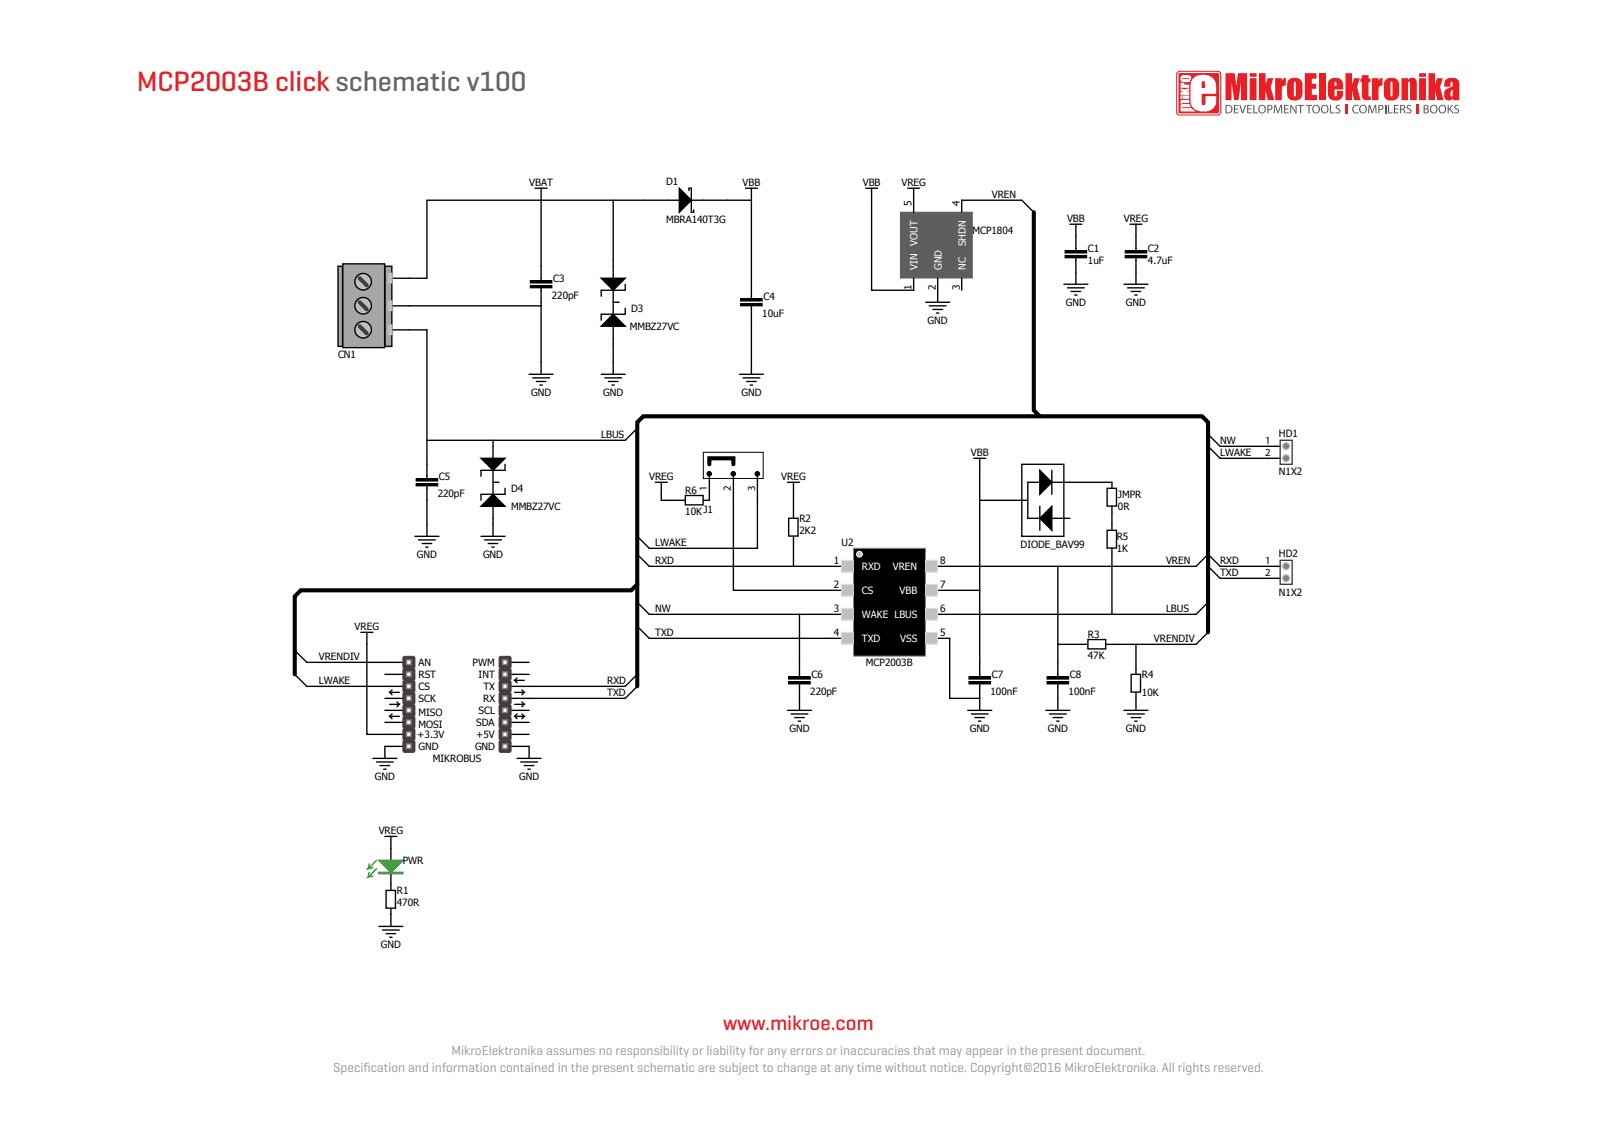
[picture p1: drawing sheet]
<svg xmlns="http://www.w3.org/2000/svg" width="297mm" height="210mm" viewBox="0 0 297 210" stroke-linecap="round" stroke-linejoin="round" font-family="sans-serif">
<!-- layer: Layer 1 -->
<g fill="#ed1d24">
<path d="M218.9 13.4l.5-.2h7a.69 .69 0 0 1 .7 .7v6.9a.69 .69 0 0 1-.7 .7h-7a.69 .69 0 0 1-.7-.7v-6.9z"/>
<path d="M227.9 13.6h1.7l.3 2.4 .3-2.4h1.7v5h-1.1v-3.3l-.5 3.3h-.8l-.4-3.3v3.3h-1.2z"/>
<path d="M234.1 13.6h1.3v2.1l.4-1.2h1l-.5 1.7 .7 2.4h-1.2l-.4-1.8v1.8h-1.3z"/>
<path d="M237.1 14.5h1.3l-.1 .6a.92 .92 0 0 1 .8-.6v1.4l-.5 .1-.2 .3v2.3h-1.3z"/>
<path d="M242.7 13.6h2.1v1h-.8v1h.8v.9h-.8v1.1h.9v1h-2.2z"/>
<path d="M245.2 13.6h1.3v5h-1.3z"/>
<path d="M250.2 13.6h1.2v2.1l.4-1.2h1.1l-.5 1.7 .6 2.4h-1.2l-.4-1.8v1.8h-1.2z"/>
<path d="M253.3 14h1.2v.6h.4v.7h-.4v2.2l.1 .4 .3 .1v.6h-.5a.92 .92 0 0 1-1-.2 .92 .92 0 0 1-.1-1v-2.1h-.3v-.7h.3z"/>
<path d="M255.1 14.5h1.3l-.1 .6a.93 .93 0 0 1 .8-.6v1.4l-.5 .1-.2 .3v2.3h-1.3z"/>
<path d="M260.6 14.5h1.3v.4a.91 .91 0 0 1 1.2-.3 .91 .91 0 0 1 .4 1.2v2.8h-1.3v-3.2l-.1-.2-.2 .2v3.2h-1.3z"/>
<path d="M265.6 13.6h1.3v2.1l.4-1.2h1l-.5 1.7 .7 2.4h-1.2l-.4-1.8v1.8h-1.3z"/>
<path d="M232.4 13.6h1.3v.7h-1.3zM232.4 14.5h1.3v4.1h-1.3z"/>
<path d="M239.7 14.8a1.46 1.46 0 0 1 1.7-.3 1.46 1.46 0 0 1 .8 1.5v1a1.48 1.48 0 0 1-1 1.7 1.48 1.48 0 0 1-1.8-.8v-2.2l.1-.5zM240.7 15.2l-.1 2.3v.4l.2 .1 .2-.2v-2.1l-.1-.4z"/>
<path d="M247.4 14.8a1.5 1.5 0 0 1 1.6-.2 1.5 1.5 0 0 1 .8 1.5v.6h-1.6v1.2h.4v-1h1.2a1.45 1.45 0 0 1-1.3 1.8 1.45 1.45 0 0 1-1.6-1.6l.1-1.8zM248.3 15.2l-.1 .8h.3v-.7z"/>
<path d="M257.7 14.8a1.46 1.46 0 0 1 1.7-.3 1.46 1.46 0 0 1 .8 1.5v1a1.48 1.48 0 0 1-1 1.7 1.48 1.48 0 0 1-1.8-.8v-2.2l.1-.5zM258.7 15.2l-.1 2.3v.4l.2 .1 .2-.2v-2.1l-.1-.4z"/>
<path d="M263.9 13.6h1.3v.7h-1.3zM263.9 14.5h1.3v4.1h-1.3z"/>
<path d="M269 14.8a1.47 1.47 0 0 1 2.4 .6v3.2h-1.2v-.3a.91 .91 0 0 1-1.2 .3 .91 .91 0 0 1-.4-1.2l.1-.6 .8-.4a.67 .67 0 0 0 .6-.4 .67 .67 0 0 0-.1-.8l-.2 .1v.8h-1.2v-.8zM270 16.8a.86 .86 0 0 0 0 1.2l.2-.2v-1.1z"/>
</g>
<g fill="#fff">
<path d="M219.2 13.4l-.3 .5 .1 7.2 .4 .2 7.3-.1 .2-.4v-7.2l-.5-.2zM219.3 13.6h7.1l.3 .1v7.1l-.1 .2-7.2 .1-.2-.2v-7z"/>
<path d="M219.6 17.8v.6h.2v-.6zM219.5 15.4l.3 .4h-.2v.5h1.6v-.6h-.9l-.1-.3zM220 17.8v.6h1.2v-.6zM219.6 16.4v.5l.5 .2h-.5v.6h1.6v-.6h-.6l.6-.2v-.5l-.9 .2zM219.7 18.6l-.2 .4 .2 .4-.2 .3 .2 .4h-.1v.6h2.8l-.8-.6h-1.7v-.2h1.6l-.2-.6-1.4-.1 1.3-.1v-.5zM219.7 14.1a.74 .74 0 0 0-.1 .9 .74 .74 0 0 0 .9 .3l.8-.1a.8 .8 0 0 0 .1-1.1l-1.2-.1zM219.9 14.6h1.3l-1.1 .1z"/>
<path d="M222 14.5a2.77 2.77 0 0 1 4 .6l.2 1v1.4h-2.7v2a.35 .35 0 0 0 .4 .1 .35 .35 0 0 0 .3-.3v-1.4h2a2.28 2.28 0 0 1-1.5 2.8 2.47 2.47 0 0 1-3.2-1.5l-.1-3.3 .2-1zM223.5 15.2v1.2h.6l-.1-1.2-.2-.1z"/>
</g>
<g fill="#ed1d24">
<path d="M250.3 19.5h.4v1.7h-.4z"/>
<path d="M263.4 19.5h.4v1.7h-.4z"/>
</g>
<g fill="#58595b">
<path d="M229.5 19.5h.8v.2h-.6v.5h.6v.1h-.6v.6h.7v.2h-.9z"/>
<path d="M230.5 19.5h.2l.4 1.4 .4-1.4h.3l-.6 1.6h-.2z"/>
<path d="M231.9 19.5h.9v.2h-.7v.5h.6v.1h-.6v.6h.7v.2h-.9z"/>
<path d="M233.1 19.5h.2v1.4h.7v.2h-.9z"/>
<path d="M237 19.5h.3l.4 1.3 .4-1.3h.3l.1 1.6h-.2l-.1-1.4-.5 1.4h-.1l-.4-1.4-.1 1.4h-.2z"/>
<path d="M238.8 19.5h.9v.2h-.7v.5h.6v.1h-.6v.6h.7v.2h-.9z"/>
<path d="M240 19.5h.2l.8 1.3-.1-1.3h.2v1.6h-.2l-.8-1.3v1.3h-.1z"/>
<path d="M241.3 19.5h1.2v.2h-.5v1.4h-.2v-1.4h-.5z"/>
<path d="M242.9 19.5h1.1v.2h-.5v1.4h-.2v-1.4h-.4z"/>
<path d="M247.3 19.5h.2v1.4h.7v.2h-.9z"/>
<path d="M248.5 19.7l.4-.2 .3 .1v.1h-.3l-.3 .1v.2l.3 .2a.46 .46 0 0 1 .4 .4 .46 .46 0 0 1-.2 .4h-.7v-.2l.4 .1 .3-.1v-.3l-.3-.1a.45 .45 0 0 1-.3-.7z"/>
<path d="M251.7 19.7l.6-.2 .4 .1-.1 .1a.64 .64 0 0 0-.9 .6 .64 .64 0 0 0 .9 .6l.1 .1a.82 .82 0 0 1-1.1-.2 .82 .82 0 0 1 .1-1.1z"/>
<path d="M254.5 19.5h.3l.4 1.3 .5-1.3h.2l.1 1.6h-.2v-1.4l-.5 1.4h-.2l-.4-1.4-.1 1.4h-.2z"/>
<path d="M257.6 19.5h.2v1.6h-.2z"/>
<path d="M258.1 19.5h.2v1.4h.7v.2h-.9z"/>
<path d="M259.2 19.5h.9v.2h-.7v.5h.6v.1h-.6v.6h.7v.2h-.9z"/>
<path d="M261.6 19.7l.5-.2 .3 .1v.1h-.3l-.3 .1v.2l.3 .2a.46 .46 0 0 1 .4 .4 .46 .46 0 0 1-.2 .4h-.7v-.2l.4 .1 .3-.1v-.3l-.3-.1a.45 .45 0 0 1-.4-.7z"/>
<path d="M269.2 19.5h.2v.8l.6-.8h.3l-.6 .7 .6 .9h-.2l-.5-.8-.2 .2v.6h-.2z"/>
<path d="M270.5 19.7l.4-.2 .4 .1-.1 .1h-.3l-.2 .1v.2l.3 .2a.46 .46 0 0 1 .3 .4 .46 .46 0 0 1-.2 .4h-.7l.1-.2 .3 .1 .3-.1v-.3l-.2-.1a.45 .45 0 0 1-.4-.7z"/>
<path d="M227.9 19.5a.85 .85 0 0 1 1.2 .3 .85 .85 0 0 1-.3 1.2l-.9 .1zM228.1 19.7v1.2a.66 .66 0 0 0 .9-.6 .66 .66 0 0 0-.9-.6z"/>
<path d="M234 20.3a.76 .76 0 0 1 1.5 0 .76 .76 0 0 1-1.5 0zM234.3 19.9a.58 .58 0 0 0 0 .8 .58 .58 0 0 0 .8 .1 .58 .58 0 0 0 .1-.9 .58 .58 0 0 0-.9 0z"/>
<path d="M235.7 19.5a.58 .58 0 0 1 .7 .1 .58 .58 0 0 1 .1 .7l-.6 .2v.6h-.2zM235.9 19.7l.1 .6a.37 .37 0 0 0 .5-.3 .39 .39 0 0 0-.6-.3z"/>
<path d="M244 20.3a.76 .76 0 0 1 1.5 0 .76 .76 0 0 1-1.5 0zM244.4 19.9a.58 .58 0 0 0-.1 .8 .58 .58 0 0 0 .8 .1 .58 .58 0 0 0 .1-.9 .58 .58 0 0 0-.8 0z"/>
<path d="M245.6 20.3a.76 .76 0 0 1 1.5 0 .76 .76 0 0 1-1.5 0zM246 19.9a.58 .58 0 0 0-.1 .8 .58 .58 0 0 0 .8 .1 .58 .58 0 0 0 .1-.9 .58 .58 0 0 0-.8 0z"/>
<path d="M252.7 20.3a.8 .8 0 0 1 1.6 0 .8 .8 0 0 1-1.6 0zM253.1 19.9a.58 .58 0 0 0-.1 .8 .58 .58 0 0 0 .9 .1 .58 .58 0 0 0 0-.9 .58 .58 0 0 0-.8 0z"/>
<path d="M256.3 19.5a.58 .58 0 0 1 .8 .1 .58 .58 0 0 1 .1 .7l-.7 .2v.6h-.2zM256.5 19.7l.1 .6a.38 .38 0 0 0 .5-.3 .39 .39 0 0 0-.6-.3z"/>
<path d="M260.4 19.5a.55 .55 0 0 1 .7 0 .55 .55 0 0 1 .1 .7l-.2 .1 .4 .8a.46 .46 0 0 1-.4-.6l-.4-.1v.7h-.2zM260.6 19.7v.6a.37 .37 0 0 0 .4-.1 .37 .37 0 0 0 .1-.4z"/>
<path d="M264.8 19.5a.52 .52 0 0 1 .6 0 .52 .52 0 0 1 .2 .7h-.2a.47 .47 0 0 1 .3 .7 .47 .47 0 0 1-.6 .2h-.3zM265 19.7v.5l.4-.1v-.3zM265 20.3v.6h.3l.2-.3a.43 .43 0 0 0-.5-.3z"/>
<path d="M265.9 20.3a.76 .76 0 0 1 1.5 0 .76 .76 0 0 1-1.5 0zM266.3 19.9a.58 .58 0 0 0-.1 .8 .58 .58 0 0 0 .8 .1 .58 .58 0 0 0 .1-.9 .58 .58 0 0 0-.8 0z"/>
<path d="M267.5 20.3a.76 .76 0 0 1 1.5 0 .76 .76 0 0 1-1.5 0zM267.9 19.9a.58 .58 0 0 0-.1 .8 .58 .58 0 0 0 .8 .1 .58 .58 0 0 0 .1-.9 .58 .58 0 0 0-.8 0z"/>
</g>
<g fill="none" stroke="#000" stroke-width=".25">
<path d="M99.5 35h2.2M100.6 35v2.2M119.6 37.2h6.7M126.3 35l2.3 2.2-2.3 2.3zM128.1 35.5v-.5h.5v4.5h.4v-.5M128.6 37.2h6.7M138.6 35h2.3M139.7 35v2.2M161 35h2.2M162.1 35v2.2M168.8 35h2.2M169.9 35v2.2"/>
<path d="M71.6 56.9h4.4M100.6 49.5v2.7M100.6 53.5v2.7M139.7 52.9v2.7M139.7 56.9v2.7M197.8 52.9h4.5M198.5 53.5h3.1M199.2 54.2h1.8M199.9 54.9h.4M200.1 43.9v2.7M200.1 48v4.9M211.3 43.9v2.7"/>
<path d="M211.3 48v2.6M71.6 61.4h4.4"/>
</g>
<path d="M98.6 52.4h4M98.6 53.3h4M137.7 55.8h4.1M137.7 56.7h4.1M198.1 46.8h4M198.1 47.7h4M209.2 46.8h4.1M209.2 47.7h4.1" fill="none" stroke="#000" stroke-width=".45"/>
<path d="M98.6 52.2h4v.4h-4zM98.6 53.1h4v.4h-4zM137.7 55.6h4.1v.4h-4.1zM137.7 56.4h4.1v.5h-4.1zM198.1 46.6h4v.5h-4zM198.1 47.5h4v.5h-4zM209.2 46.6h4.1v.5h-4.1zM209.2 47.5h4.1v.5h-4.1z" fill="none" stroke="#000" stroke-width=".19"/>
<path d="M126.3 35l2.3 2.2-2.3 2.3z" fill="#000"/>
<g fill="#a6a6a6" stroke="#000" stroke-width=".25">
<path d="M62.9 49.5h.8v14.9h-.8z"/>
<path d="M71.6 49.5h1.3v14.9h-1.3z"/>
<path d="M63.8 49.1h7.7v15.6h-7.7z"/>
</g>
<g fill="#c0c0c0" stroke="#000" stroke-width=".25">
<circle cx="67.5" cy="56.9" r="1.54"/>
<circle cx="67.5" cy="61.3" r="1.54"/>
</g>
<path d="M66.9 56.2l1.3 1.4M66.9 60.7l1.3 1.3" fill="none" stroke="#443c3e" stroke-width=".76"/>
<g fill="#c0c0c0" stroke="#c0c0c0" stroke-width=".25">
<path d="M72.2 56h.7v1.7h-.7z"/>
<path d="M72.2 60.5h.7v1.7h-.7z"/>
</g>
<circle cx="67.5" cy="52.4" r="1.54" fill="#c0c0c0" stroke="#000" stroke-width=".25"/>
<path d="M66.9 51.8l1.3 1.3" fill="none" stroke="#443c3e" stroke-width=".76"/>
<g fill="none" stroke="#000" stroke-width=".25">
<path d="M100.6 37.2h-21.2v14.6h-6.3M114 37.2v14.6M119.6 37.2h-19v12.3M135.3 37.2h4.4v15.7M100.6 56.9v12.7M111.8 51.8h4.5l-2.3 2.2zM114 54v4.5M114 56.2h1.2M116.3 57.3v1.2h-4.5v1.1M116.3 52.9v1.1h-4.5v1.1M139.7 59.6v10M98.4 69.6h4.5"/>
<path d="M99.1 70.3h3.1M99.7 71h1.8M100.4 71.6h.5M111.8 60.7l2.2-2.2 2.3 2.2zM111.8 69.6h4.5M112.5 70.3h3.1M113.1 71h1.8M113.8 71.6h.5M114 60.7v8.9M137.5 69.6h4.5M138.2 70.3h3.1M138.8 71h1.8"/>
<path d="M139.5 71.6h.5M77.2 99.8h4.4M79.4 86.4v2.6M79.4 90.4v9.4M89.5 94.2l2.2-2.3 2.2 2.3zM89.5 85.2h4.4l-2.2 2.3zM89.5 99.8h4.4M91.7 81.9v3.3M91.7 87.5v4.4M91.7 94.2v5.6M91.7 89.7h1.1M93.9 90.8v1.1h-4.4v1.2"/>
<path d="M93.9 86.4v1.1h-4.4v1.1M77.8 100.4h3.2M78.5 101.1h1.8M79.2 101.8h.4M90.1 100.4h3.2M90.8 101.1h1.8M91.5 101.8h.4M71.6 123.2h3.3M71.6 125.4h3.3M71.6 127.7h3.3M71.6 129.9h3.3M71.6 132.1h3.3"/>
<path d="M71.6 134.4h3.3M71.6 136.6h3.3M71.6 138.8h3.3M95 123.2h3.4M95 125.4h3.4M95 127.7h3.4M95 129.9h3.4M95 132.1h3.4M95 134.4h3.4M95 136.6h3.4M95 138.8h3.4"/>
</g>
<path d="M72.2 50.9h.7v1.7h-.7z" fill="#c0c0c0" stroke="#c0c0c0" stroke-width=".25"/>
<path d="M111.8 51.8h4.5l-2.3 2.2zM111.8 60.7l2.2-2.2 2.3 2.2zM89.5 85.2h4.4l-2.2 2.3zM89.5 94.2l2.2-2.3 2.2 2.3z" fill="#000"/>
<path d="M77.4 89.3h4M77.4 90.2h4" fill="none" stroke="#000" stroke-width=".45"/>
<path d="M77.4 89h4v.5h-4zM77.4 89.9h4v.5h-4z" fill="none" stroke="#000" stroke-width=".19"/>
<path d="M75.2 122.1h1.7l.3 .2v1.8l-.3 .2h-1.7l-.3-.2v-1.8z" fill-rule="evenodd" fill="#443c3e"/>
<path d="M74.9 122.3l.3-.2h1.7l.3 .2v1.8l-.3 .2h-1.7l-.3-.2z" fill="none" stroke="#443c3e" stroke-width=".19"/>
<path d="M75.2 124.3h1.7l.3 .2v1.8l-.3 .2h-1.7l-.3-.2v-1.8z" fill-rule="evenodd" fill="#443c3e"/>
<path d="M74.9 124.5l.3-.2h1.7l.3 .2v1.8l-.3 .2h-1.7l-.3-.2z" fill="none" stroke="#443c3e" stroke-width=".19"/>
<g fill="#fff" stroke="#808080" stroke-width=".25">
<path d="M75.6 122.8h.9v.8h-.9z"/>
<path d="M75.6 125h.9v.8h-.9z"/>
</g>
<path d="M75.2 126.5h1.7l.3 .3v1.8l-.3 .2h-1.7l-.3-.2v-1.8z" fill-rule="evenodd" fill="#443c3e"/>
<path d="M74.9 126.8l.3-.3h1.7l.3 .3v1.8l-.3 .2h-1.7l-.3-.2z" fill="none" stroke="#443c3e" stroke-width=".19"/>
<path d="M74.9 129l.3-.2h1.7l.3 .2v1.8l-.3 .2h-1.7l-.3-.2z" fill-rule="evenodd" fill="#443c3e"/>
<path d="M74.9 129l.3-.2h1.7l.3 .2v1.8l-.3 .2h-1.7l-.3-.2z" fill="none" stroke="#443c3e" stroke-width=".19"/>
<g fill="#fff" stroke="#808080" stroke-width=".25">
<path d="M75.6 127.2h.9v.9h-.9z"/>
<path d="M75.6 129.5h.9v.8h-.9z"/>
</g>
<path d="M75.2 131h1.7l.3 .2v1.8l-.3 .2h-1.7l-.3-.2v-1.8z" fill-rule="evenodd" fill="#443c3e"/>
<path d="M74.9 131.2l.3-.2h1.7l.3 .2v1.8l-.3 .2h-1.7l-.3-.2z" fill="none" stroke="#443c3e" stroke-width=".19"/>
<path d="M75.2 133.2h1.7l.3 .3v1.8l-.3 .2h-1.7l-.3-.2v-1.8z" fill-rule="evenodd" fill="#443c3e"/>
<path d="M74.9 133.5l.3-.3h1.7l.3 .3v1.8l-.3 .2h-1.7l-.3-.2z" fill="none" stroke="#443c3e" stroke-width=".19"/>
<g fill="#fff" stroke="#808080" stroke-width=".25">
<path d="M75.6 131.7h.9v.8h-.9z"/>
<path d="M75.6 133.9h.9v.9h-.9z"/>
</g>
<path d="M75.2 135.5h1.7l.3 .2v1.8l-.3 .2h-1.7l-.3-.2v-1.8z" fill-rule="evenodd" fill="#443c3e"/>
<path d="M74.9 135.7l.3-.2h1.7l.3 .2v1.8l-.3 .2h-1.7l-.3-.2z" fill="none" stroke="#443c3e" stroke-width=".19"/>
<path d="M75.2 137.7h1.7l.3 .2v1.8l-.3 .2h-1.7l-.3-.2v-1.8z" fill-rule="evenodd" fill="#443c3e"/>
<path d="M74.9 137.9l.3-.2h1.7l.3 .2v1.8l-.3 .2h-1.7l-.3-.2z" fill="none" stroke="#443c3e" stroke-width=".19"/>
<g fill="#fff" stroke="#808080" stroke-width=".25">
<path d="M75.6 136.2h.9v.8h-.9z"/>
<path d="M75.6 138.4h.9v.8h-.9z"/>
</g>
<path d="M93 122.1h1.8l.2 .2v1.8l-.2 .2h-1.8l-.2-.2v-1.8z" fill-rule="evenodd" fill="#443c3e"/>
<path d="M92.8 122.3l.2-.2h1.8l.2 .2v1.8l-.2 .2h-1.8l-.2-.2z" fill="none" stroke="#443c3e" stroke-width=".19"/>
<path d="M93 124.3h1.8l.2 .2v1.8l-.2 .2h-1.8l-.2-.2v-1.8z" fill-rule="evenodd" fill="#443c3e"/>
<path d="M93 124.3h1.8l.2 .2v1.8l-.2 .2h-1.8l-.2-.2v-1.8z" fill="none" stroke="#443c3e" stroke-width=".19"/>
<g fill="#fff" stroke="#808080" stroke-width=".25">
<path d="M93.5 122.8h.8v.8h-.8z"/>
<path d="M93.5 125h.8v.8h-.8z"/>
</g>
<path d="M93 126.5h1.8l.2 .3v1.8l-.2 .2h-1.8l-.2-.2v-1.8z" fill-rule="evenodd" fill="#443c3e"/>
<path d="M92.8 126.8l.2-.3h1.8l.2 .3v1.8l-.2 .2h-1.8l-.2-.2z" fill="none" stroke="#443c3e" stroke-width=".19"/>
<path d="M92.8 129l.2-.2h1.8l.2 .2v1.8l-.2 .2h-1.8l-.2-.2z" fill-rule="evenodd" fill="#443c3e"/>
<path d="M92.8 129l.2-.2h1.8l.2 .2v1.8l-.2 .2h-1.8l-.2-.2z" fill="none" stroke="#443c3e" stroke-width=".19"/>
<g fill="#fff" stroke="#808080" stroke-width=".25">
<path d="M93.5 127.2h.8v.9h-.8z"/>
<path d="M93.5 129.5h.8v.8h-.8z"/>
</g>
<path d="M93 131h1.8l.2 .2v1.8l-.2 .2h-1.8l-.2-.2v-1.8z" fill-rule="evenodd" fill="#443c3e"/>
<path d="M92.8 131.2l.2-.2h1.8l.2 .2v1.8l-.2 .2h-1.8l-.2-.2z" fill="none" stroke="#443c3e" stroke-width=".19"/>
<path d="M93 133.2h1.8l.2 .3v1.8l-.2 .2h-1.8l-.2-.2v-1.8z" fill-rule="evenodd" fill="#443c3e"/>
<path d="M93 133.2h1.8l.2 .3v1.8l-.2 .2h-1.8l-.2-.2v-1.8z" fill="none" stroke="#443c3e" stroke-width=".19"/>
<g fill="#fff" stroke="#808080" stroke-width=".25">
<path d="M93.5 131.7h.8v.8h-.8z"/>
<path d="M93.5 133.9h.8v.9h-.8z"/>
</g>
<path d="M93 135.5h1.8l.2 .2v1.8l-.2 .2h-1.8l-.2-.2v-1.8z" fill-rule="evenodd" fill="#443c3e"/>
<path d="M92.8 135.7l.2-.2h1.8l.2 .2v1.8l-.2 .2h-1.8l-.2-.2z" fill="none" stroke="#443c3e" stroke-width=".19"/>
<path d="M93 137.7h1.8l.2 .2v1.8l-.2 .2h-1.8l-.2-.2v-1.8z" fill-rule="evenodd" fill="#443c3e"/>
<path d="M93 137.7h1.8l.2 .2v1.8l-.2 .2h-1.8l-.2-.2v-1.8z" fill="none" stroke="#443c3e" stroke-width=".19"/>
<g fill="#fff" stroke="#808080" stroke-width=".25">
<path d="M93.5 136.2h.8v.8h-.8z"/>
<path d="M93.5 138.4h.8v.8h-.8z"/>
</g>
<g fill="none" stroke="#000" stroke-width=".25">
<path d="M67.1 117.6h2.2M68.2 117.6v19h3.4M57.1 127.7h14.5M57.1 123.2h14.5M71.6 138.8v2.3M72.5 131h1.8l-.5 .5M72.9 132.8l-.4 .4M72.9 128.3l-.4 .5M73.8 130.6l.5 .4M74.3 133.2h-1.8l.4 .5M74.3 128.8h-1.8l.4 .4M95.7 128.8h1.8l-.4 .4"/>
<path d="M95.7 131h1.8l-.4 .5M95.7 133.2h1.8l-.4 .5M95.7 133.2l.5 .5M96.2 132.8l-.5 .4M96.2 126.1l-.5 .4M97.1 128.3l.4 .5M97.1 130.6l.4 .4M97.1 132.8l.4 .4M97.5 126.5h-1.8l.5 .5M98.4 138.8v2.3M98.4 127.7h17.9M98.4 129.9h17.9"/>
<path d="M69.3 141.1h4.5M70 141.7h3.1M70.7 142.4h1.8M71.4 143.1h.4M72.7 157.8v2.2M96.2 141.1h4.4M96.8 141.7h3.2M97.5 142.4h1.8M98.2 143.1h.4M71.8 165.6h1.7v3.3h-1.7zM72.7 162.3v3.3M72.7 169v1.1"/>
</g>
<path d="M70.5 162.4h4.4" fill="none" stroke="#00bf00" stroke-width=".22"/>
<path d="M70.5 162.3h4.4v.2h-4.4z" fill="none" stroke="#00bf00" stroke-width=".25"/>
<path d="M70.5 160h4.4l-2.2 2.3z" fill="#00bf00"/>
<path d="M68.7 162.3l-.3 .9M68.7 160.7l-.3 .9M70 161.6l-1.6 1.6 .9-.3M70 160l-1.6 1.6 .9-.2M70.5 160h4.4l-2.2 2.3z" fill="none" stroke="#00bf00" stroke-width=".25"/>
<g fill="none" stroke="#000" stroke-width=".25">
<path d="M154.3 118.7h4.4M154.3 114.3h4.4M154.3 109.8h4.4M154.3 105.3h4.4M172.1 118.7h4.5M172.1 114.3h4.5M172.1 109.8h4.5M172.1 105.3h4.5M71.6 155.6h2.2M72.7 155.6v2.2M70.5 172.3h4.4M71.1 173h3.2"/>
<path d="M71.8 173.7h1.8M72.5 174.3h.4M72.7 170.1v2.2"/>
</g>
<path d="M158.7 102h13.4v20h-13.4z" fill="#000" stroke="#808080" stroke-width=".19"/>
<g fill="#c0c0c0" stroke="#e5dec5" stroke-width=".19">
<path d="M156.5 117.6h2.2v2.2h-2.2z"/>
<path d="M156.5 113.2h2.2v2.1h-2.2z"/>
<path d="M156.5 108.7h2.2v2.2h-2.2z"/>
<path d="M156.5 104.2h2.2v2.2h-2.2z"/>
<path d="M172.1 104.2h2.2v2.2h-2.2z"/>
<path d="M172.1 108.7h2.2v2.2h-2.2z"/>
<path d="M172.1 113.2h2.2v2.1h-2.2z"/>
<path d="M172.1 117.6h2.2v2.2h-2.2z"/>
</g>
<circle cx="159.8" cy="103.1" r=".54" fill="#c0c0c0" stroke="#fff" stroke-width=".19"/>
<g fill="none" stroke="#000" stroke-width=".25">
<path d="M162.1 37.2v16.8h7.8v-2.2M169.9 37.2v2.3M192.3 39.5l-2.3-2.3h-11.1v2.3M100.6 56.2v.7h-24.6M172.1 56.2h4.5M172.8 56.9h3.1M173.5 57.6h1.8M174.2 58.2h.4M174.4 51.8v4.4M178.9 51.8v2.2M199 41.7h2.2M200.1 41.7v2.2"/>
<path d="M209 52.9h4.5M209.7 53.5h3.1M210.1 41.7h2.3M210.4 54.2h1.8M211 54.9h.5M211.3 41.7v2.2M211.3 50.6v2.3M76 61.4h3.4v25M118.5 79.7l-2.2 2.2h-36.9M121.9 89.7h2.2M123 89.7v3.4h4.5M127.5 92.2h3.3v1.7h-3.3z"/>
<path d="M131.9 88.6v4.5h-1.1M136.4 88.6v21.2h17.9M140.9 88.6v13.4h-20.2l-2.2-2.2M146.4 89.7h2.3M146.7 96.4h1.7v3.3h-1.7zM147.6 89.7v6.7M147.6 99.8v5.5M181.1 85.2h2.2M182.2 93.1h8.9M182.2 85.2v24.6h-5.6M190 86.4h7.8v13.4h-7.8zM193.4 87.5l2.2 2.2-2.2 2.2z"/>
<path d="M193.4 96.4l2.2-2.2v4.4zM193.4 94.2v4.4M193.4 89.7h-2.3v6.7h2.3M195.6 96.4h3.4M195.6 89.7h11.2v1.1M195.6 87.5v4.4M205.9 98.6h1.7v3.3h-1.7zM205.9 90.8h1.7v3.3h-1.7zM206.8 94.2v4.4M224.7 83l2.2 2.2h11.2M224.7 80.8l2.2 2.2h11.2M118.5 103.1l2.2 2.2h33.6"/>
<path d="M118.5 116.5l2.2 2.2h33.6M118.5 112l2.2 2.3h28M154.3 114.3h-5.6v11.6M176.6 105.3h20.1v14.6M176.6 118.7v11.2h5.6M182.2 109.8v16.1M196.7 105.3h25.7l2.3-2.2 2.2 2.2h11.2M202.3 119.9h-5.6v6M202.3 119h3.3v1.7h-3.3zM205.7 119.9h5.6v5.5M206.8 102v12.3M224.7 105.3l2.2 2.3h11.2"/>
<path d="M224.7 112l-2.3 2.3h-45.8M224.7 117.6l-2.3 2.3h-11.1M54.8 121l2.3 2.2M54.8 125.4l2.3 2.3M118.5 125.4l-2.2 2.3M118.5 127.7l-2.2 2.2M146.4 132.1h4.5M147.1 132.8h3.1M147.8 133.5h1.8M148.5 134.1h.4M148.7 127.2v4.9M180 132.1h4.4"/>
<path d="M180.6 132.8h3.2M181.3 133.5h1.8M182 134.1h.4M182.2 127.2v4.9M194.5 132.1h4.5M195.2 132.8h3.1M195.8 133.5h1.8M196.5 134.1h.5M196.7 127.2v4.9M209 132.1h4.5M209.7 132.8h3.1M210.4 133.5h1.8"/>
<path d="M210.4 125.4h1.7v3.3h-1.7zM211 134.1h.5M211.3 128.8v3.3"/>
</g>
<path d="M146.7 126.1h4M146.7 127h4M180.2 126.1h4M180.2 127h4M194.7 126.1h4M194.7 127h4" fill="none" stroke="#000" stroke-width=".45"/>
<path d="M130.8 84.1h11.1v4.9h-11.1zM146.7 125.9h4v.4h-4zM146.7 126.8h4v.4h-4zM180.2 126.8h4v.4h-4zM180.2 125.9h4v.4h-4zM194.7 125.9h4v.4h-4zM194.7 126.8h4v.4h-4z" fill="none" stroke="#000" stroke-width=".19"/>
<path d="M193.4 96.4l2.2-2.2v4.4zM193.4 87.5l2.2 2.2-2.2 2.2z" fill="#000"/>
<path d="M192.3 39.5v36.8l1.1 1.1M131.9 86.4v-1.2h4.5v1.2M118.5 108.7l-1.1 1.1h-61.5l-1.1 1.1v14.5M224.7 117.6v-39.1l-1.1-1.1h-104l-1.1 1.1v49.2" fill="none" stroke="#000" stroke-width=".76"/>
<g fill="#000" stroke="#000" stroke-width=".19">
<path d="M131.5 87.9a.42 .42 0 0 0 .3 .6 .42 .42 0 0 0 .5-.4h-.4h.4a.42 .42 0 0 0-.3-.4 .42 .42 0 0 0-.5 .2zM131.9 88.1h.4z" fill-rule="evenodd"/>
<path d="M136 87.9a.42 .42 0 0 0 .2 .6 .42 .42 0 0 0 .6-.4h-.4h.4a.42 .42 0 0 0-.3-.4 .42 .42 0 0 0-.5 .2zM136.4 88.1h.4z" fill-rule="evenodd"/>
<path d="M140.5 87.9a.42 .42 0 0 0 .2 .6 .42 .42 0 0 0 .6-.4h-.5h.5a.42 .42 0 0 0-.3-.4 .42 .42 0 0 0-.5 .2zM140.8 88.1h.5z" fill-rule="evenodd"/>
</g>
<path d="M167.5 39.5h13.3v12.2h-13.3z" fill="#5e5e5e" stroke="#5e5e5e" stroke-width=".19"/>
<g fill="#c0c0c0" stroke="#c0c0c0" stroke-width=".25">
<circle cx="239.2" cy="85.2" r=".65"/>
<circle cx="239.2" cy="83" r=".65"/>
<circle cx="239.2" cy="107.5" r=".65"/>
<circle cx="239.2" cy="105.3" r=".65"/>
</g>
<g fill="#808080" stroke="#808080" stroke-width=".19">
<circle cx="239.2" cy="85.2" r=".42"/>
<circle cx="239.2" cy="83" r=".42"/>
<circle cx="239.2" cy="107.5" r=".42"/>
<circle cx="239.2" cy="105.3" r=".42"/>
</g>
<path d="M238.1 81.9h2.2v4.5h-2.2zM238.1 104.2h2.2v4.5h-2.2z" fill="none" stroke="#443c3e" stroke-width=".25"/>
<text font-size="5.3" fill="#ed1d24" x="25.4" y="16.9">MCP2003B click schematic v100</text>
<text font-size="3.9" fill="#ed1d24" x="134.5" y="191.6">www.mikroe.com</text>
<g font-size="2.5" fill="#939399">
<text x="84" y="196.2">MikroElektronika assumes no responsibility or liability for any errors or inaccuracies that may appear in the present document.</text>
<text x="62" y="199.4">Specif</text>
<text x="67.6" y="199.4">ication and information contained in the present schematic are subject to change at any time without notice. Copyright©2016 MikroElektronika. All rights reserved.</text>
</g>
<g font-size="2">
<text x="235.3" y="82.6">1</text>
<text x="235.3" y="84.8">2</text>
<text x="131.5" y="91.4" transform="rotate(-90 131.5 91.4)">1</text>
<text x="135.9" y="91.4" transform="rotate(-90 135.9 91.4)">2</text>
<text x="140.4" y="91.4" transform="rotate(-90 140.4 91.4)">3</text>
<text x="235.3" y="104.9">1</text>
<text x="235.3" y="107.1">2</text>
</g>
<g font-size="1.9">
<text x="98.4" y="34.6">VBAT</text>
<text x="123.9" y="34.4">D1</text>
<text x="138.1" y="34.6">VBB</text>
<text x="160.5" y="34.6">VBB</text>
<text x="167.6" y="34.6">VREG</text>
<text x="123.9" y="41.6">MBRA140T3G</text>
<text x="169.5" y="38.4" transform="rotate(-90 169.5 38.4)">5</text>
<text x="178.5" y="38.4" transform="rotate(-90 178.5 38.4)">4</text>
<text x="184.4" y="36.9">VREN</text>
<text x="198.4" y="41.3">VBB</text>
<text x="209" y="41.3">VREG</text>
<text x="180.9" y="43.6">MCP1804</text>
<text x="202.3" y="46.9">C1</text>
<text x="213.5" y="46.9">C2</text>
<text x="102.9" y="52.5">C3</text>
<text x="169.5" y="53.9" transform="rotate(-90 169.5 53.9)">1</text>
<text x="174" y="53.9" transform="rotate(-90 174 53.9)">2</text>
<text x="178.5" y="53.9" transform="rotate(-90 178.5 53.9)">3</text>
<text x="202.3" y="49.2">1uF</text>
<text x="213.5" y="49.2">4.7uF</text>
<text x="102.6" y="55.6">220pF</text>
<text x="117.4" y="58.1">D3</text>
<text x="141.8" y="59">10uF</text>
<text x="142" y="55.8">C4</text>
<text x="198.2" y="57">GND</text>
<text x="209.4" y="57">GND</text>
<text x="117.1" y="61.4">MMBZ27VC</text>
<text x="172.5" y="60.3">GND</text>
<text x="62.9" y="66.6">CN1</text>
<text x="98.8" y="73.7">GND</text>
<text x="112.2" y="73.7">GND</text>
<text x="137.9" y="73.7">GND</text>
<text x="111.8" y="81.5">LBUS</text>
<text x="226.9" y="82.6">NW</text>
<text x="237.9" y="81.3">HD1</text>
<text x="81.6" y="89.3">C5</text>
<text x="120.7" y="89.3">VREG</text>
<text x="145.3" y="89.3">VREG</text>
<text x="180.6" y="84.9">VBB</text>
<text x="226.9" y="84.9">LWAKE</text>
<text x="237.9" y="88.4">N1X2</text>
<text x="81.4" y="92.5">220pF</text>
<text x="95" y="91.6">D4</text>
<text x="95" y="94.9">MMBZ27VC</text>
<text x="127.5" y="91.8">R6</text>
<text x="127.5" y="95.8">10KJ1</text>
<text x="207.9" y="94.9">0R</text>
<text x="207.9" y="92.7">JMPR</text>
<text x="121.9" y="101.6">LWAKE</text>
<text x="148.7" y="97.2">R2</text>
<text x="148.7" y="99.4">2K2</text>
<text x="156.5" y="101.6">U2</text>
<text x="189.8" y="101.8">DIODE_BAV99</text>
<text x="207.7" y="100.5">R5</text>
<text x="77.5" y="103.9">GND</text>
<text x="89.8" y="103.9">GND</text>
<text x="121.9" y="105">RXD</text>
<text x="155.1" y="105">1</text>
<text x="174.8" y="105">8</text>
<text x="207.7" y="102.7">1K</text>
<text x="216.8" y="105">VREN</text>
<text x="226.9" y="105">RXD</text>
<text x="226.9" y="107.2">TXD</text>
<text x="237.9" y="103.6">HD2</text>
<text x="121.9" y="113.9">NW</text>
<text x="155.1" y="113.9">3</text>
<text x="155.1" y="109.4">2</text>
<text x="174.8" y="113.9">6</text>
<text x="174.8" y="109.4">7</text>
<text x="216.8" y="113.9">LBUS</text>
<text x="237.9" y="110.8">N1X2</text>
<text x="66" y="117.2">VREG</text>
<text x="121.9" y="118.4">TXD</text>
<text x="155.1" y="118.4">4</text>
<text x="174.8" y="118.4">5</text>
<text x="202.3" y="118.6">R3</text>
<text x="214.6" y="119.5">VRENDIV</text>
<text x="59.3" y="122.8">VRENDIV</text>
<text x="77.8" y="123.9">AN</text>
<text x="87.9" y="123.9">PWM</text>
<text x="161" y="123.9">MCP2003B</text>
<text x="202.3" y="122.6">47K</text>
<text x="59.3" y="127.3">LWAKE</text>
<text x="77.8" y="126.2">RST</text>
<text x="77.8" y="128.4">CS</text>
<text x="77.8" y="130.6">SCK</text>
<text x="89" y="126.2">INT</text>
<text x="89.9" y="130.6">RX</text>
<text x="89.9" y="128.4">TX</text>
<text x="112.9" y="127.3">RXD</text>
<text x="112.9" y="129.5">TXD</text>
<text x="150.7" y="129.3">220pF</text>
<text x="150.9" y="126.2">C6</text>
<text x="184.2" y="129.3">100nF</text>
<text x="184.4" y="126.2">C7</text>
<text x="198.7" y="129.3">100nF</text>
<text x="199" y="126.2">C8</text>
<text x="212.4" y="126.2">R4</text>
<text x="212.4" y="129.5">10K</text>
<text x="77.6" y="137.3">+3.3V</text>
<text x="77.8" y="135.3">MOSI</text>
<text x="77.8" y="133.1">MISO</text>
<text x="88.6" y="135.1">SDA</text>
<text x="88.6" y="137.3">+5V</text>
<text x="89" y="132.9">SCL</text>
<text x="146.8" y="136.2">GND</text>
<text x="180.3" y="136.2">GND</text>
<text x="194.9" y="136.2">GND</text>
<text x="209.4" y="136.2">GND</text>
<text x="77.8" y="139.6">GND</text>
<text x="80.5" y="141.8">MIKROBUS</text>
<text x="88.3" y="139.6">GND</text>
<text x="69.7" y="145.2">GND</text>
<text x="96.5" y="145.2">GND</text>
<text x="70.4" y="155.2">VREG</text>
<text x="74.9" y="160.8">PWR</text>
<text x="73.8" y="166.4">R1</text>
<text x="73.8" y="168.6">470R</text>
<text x="70.8" y="176.4">GND</text>
</g>
<g font-size="1.9" fill="#fff">
<text x="170.7" y="45.7" transform="rotate(-90 170.7 45.7)">VOUT</text>
<text x="179.6" y="45.8" transform="rotate(-90 179.6 45.8)">SHDN</text>
<text x="170.7" y="50.2" transform="rotate(-90 170.7 50.2)">VIN</text>
<text x="175.1" y="50.2" transform="rotate(-90 175.1 50.2)">GND</text>
<text x="179.6" y="50.2" transform="rotate(-90 179.6 50.2)">NC</text>
<text x="160.3" y="106.1">RXD</text>
<text x="166" y="106.1">VREN</text>
<text x="160.3" y="110.5">CS</text>
<text x="167.3" y="110.5">VBB</text>
<text x="160.3" y="119.5">TXD</text>
<text x="160.3" y="115">WAKE LBUS</text>
<text x="167.4" y="119.5">VSS</text>
</g>
</svg>
